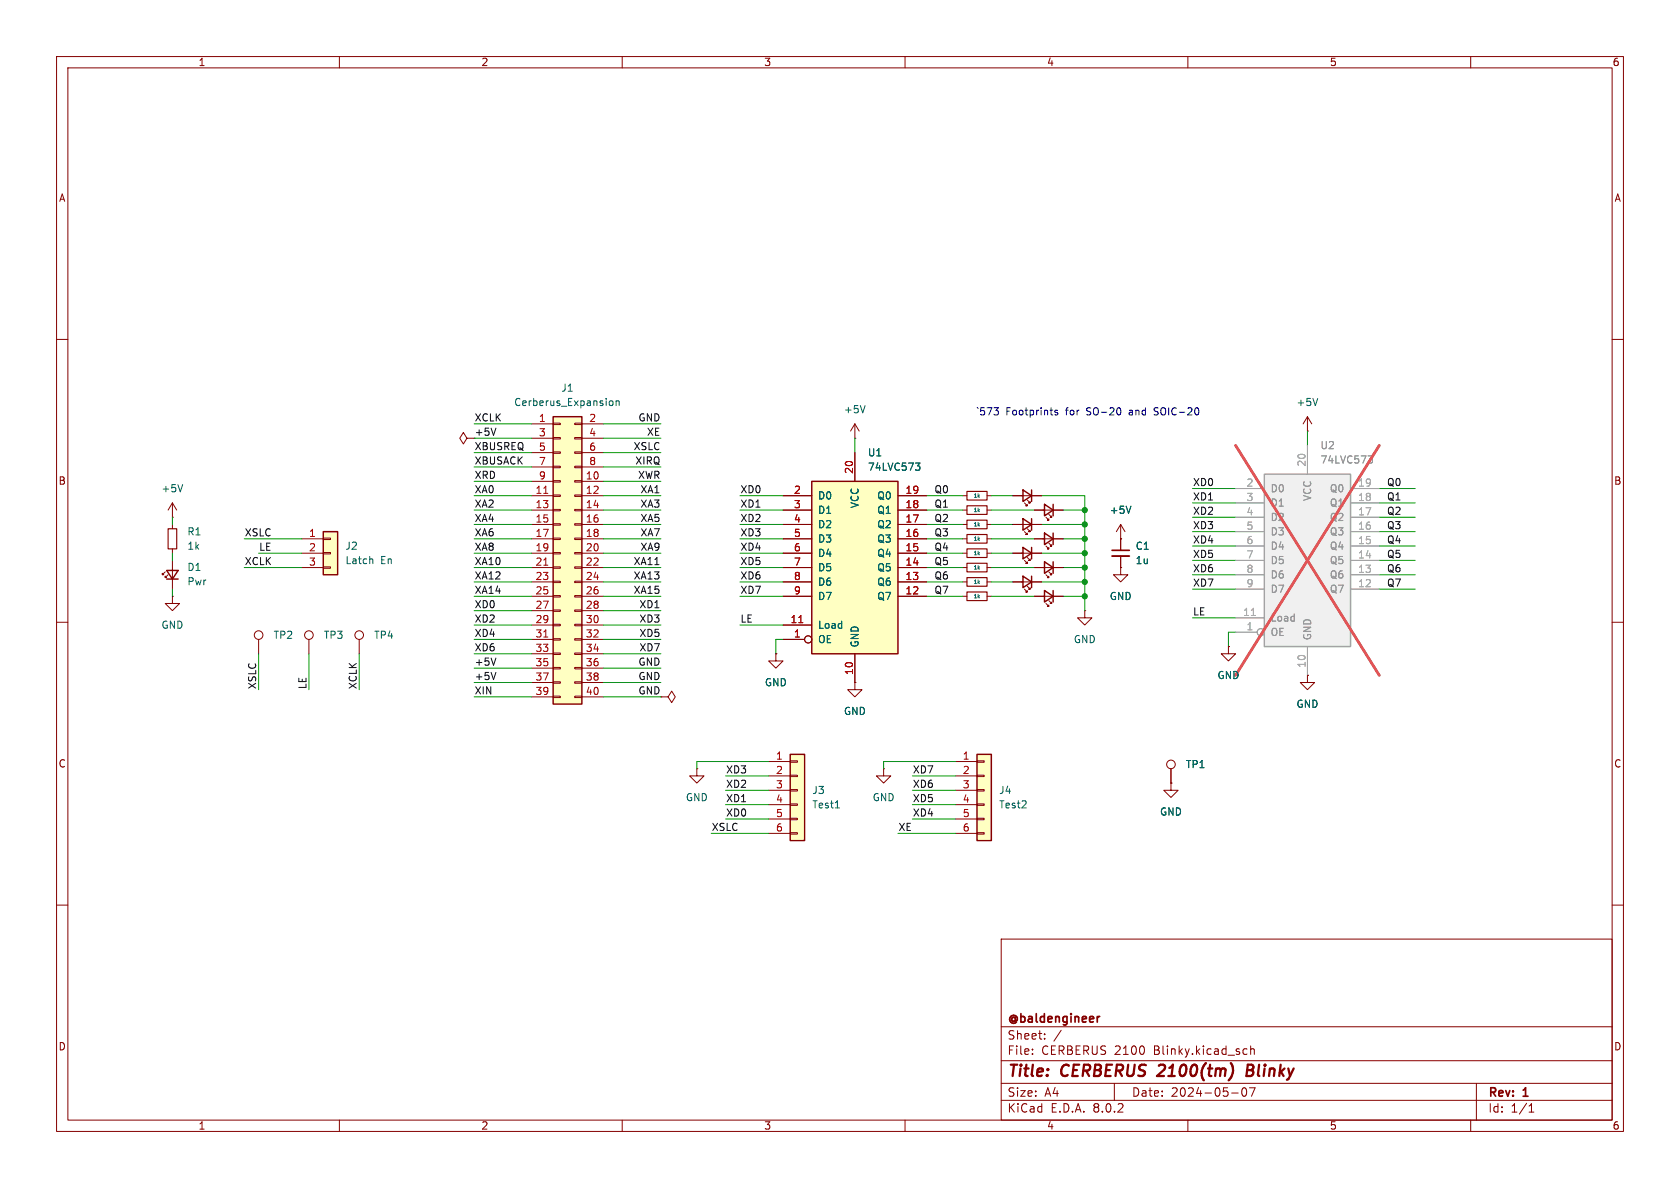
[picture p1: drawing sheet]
<svg xmlns="http://www.w3.org/2000/svg" width="297mm" height="210mm" viewBox="0 0 297 210" stroke-linecap="round" stroke-linejoin="round" font-family="sans-serif">
<g fill="none" stroke="#840000" stroke-width=".18">
<path d="M10 10h277v190h-277zM12 12h273v186h-273zM60 10v2M110 10v2M160 10v2M210 10v2M260 10v2M10 60h2M285 60h2M179.1 87.6h5M179.1 97.8h5M179.1 92.7h5"/>
<path d="M181.1 88.9l.5 .5h-.2h.2v-.2M181.1 99.1l.5 .5h-.2h.2v-.3M181.1 94l.5 .5h-.2h.2v-.3M181.6 88.4l.5 .5h-.2h.2v-.3M181.6 98.6l.5 .5h-.2h.2v-.3M181.6 93.5l.5 .5h-.2h.2v-.3M182.9 95.3h5.1M184.9 96.5l.5 .5h-.2h.2v-.2M185.4 96l.5 .5h-.2h.2v-.2M10 110h2M170.2 105.4h.7M174.5 105.4h.8"/>
<path d="M179.1 102.9h5M181.1 104.1l.5 .5h-.2h.2v-.2M181.6 103.6l.5 .5h-.2h.2v-.2M182.9 100.3h5.1M182.9 105.4h5.1M184.9 101.6l.5 .5h-.2h.2v-.2M184.9 106.7l.5 .5h-.2h.2v-.3M185.4 101.1l.5 .5h-.2h.2v-.3M185.4 106.2l.5 .5h-.2h.2v-.3M198.1 100.3v1.3h1.3l-1.3 1.3-1.3-1.3h1.3M198.1 100.3h.1M285 110h2"/>
<path d="M123.2 135.9v1.3h1.3l-1.3 1.2-1.3-1.2h1.3M123.2 135.9h.1M156.2 135.9v1.3h1.3l-1.3 1.2-1.3-1.2h1.3M156.2 135.9h.1M207 138.4v1.3h1.3l-1.3 1.3-1.3-1.3h1.3M207 138.4h.1M207 135.9v2.5M10 160h2M285 160h2M177 166h108v32h-108zM60 198v2M110 198v2"/>
<path d="M160 198v2M177 194.5h108M177 191.5h108M177 187.5h108M177 181.5h108M182.5 186.3v.1M182.5 185.5v.1M184.7 183.6v.1M184.7 182.8v.1M187.6 182.1l-1.3 2M197 191.5v3M210 198v2"/>
<path d="M217.7 193.2h1.2M219.7 192.4l.2-.1a.81 .81 0 0 1 .6 .6 .81 .81 0 0 1-.3 .8l-.2 .1a.81 .81 0 0 1-.3-1.4zM220 185.4l.5 .1M220.5 186.3l-.5 .1M220.9 192.3h1l-.7 1.5M221.1 185.5l.2-.1 .4 .1v.9M221.1 184.9v1.5M260 198v2M261 191.5v6.5M270.3 196.6h.9M270.3 195.5l.4-.4v1.5"/>
<circle cx="207" cy="135.1" r=".76"/>
</g>
<path d="M205.8 189.1l-1.3 1.1h1.3M220.5 189.2h.6M221.1 189.2l.3 .1M221.3 188.2h-.7l-.3 2 1-.1M221.3 189.1l-.2 .1" fill="none" stroke="#840000" stroke-width=".4"/>
<path d="M194 179.7v1M194.4 179.7l-.3 .1-.1 .2" fill="none" stroke="#840000" stroke-width=".3"/>
<g fill="none" stroke="#840000" stroke-width=".25">
<path d="M180.8 86.6l1.6 1-1.6 1zM180.8 96.8l1.6 1-1.6 1zM180.8 91.7l1.6 1-1.6 1zM182.4 86.6v2M182.4 91.7v2M182.4 96.8v2M184.7 99.3l1.5 1-1.5 1zM184.7 94.2l1.5 1.1-1.5 1zM186.2 94.2v2.1M186.2 99.3v2M180.8 101.9l1.6 1-1.6 1zM182.4 101.9v2"/>
<path d="M184.7 104.4l1.5 1-1.5 1zM186.2 104.4v2"/>
</g>
<path d="M170.9 104.6h3.6v1.6h-3.6z" fill="none" stroke="#840000" stroke-width=".2"/>
<path d="M97.8 73.7h5.1v50.8h-5.1z" fill="#ffffc2"/>
<g fill="none" stroke="#840000" stroke-width=".18">
<path d="M94 74.9h3.8M94 77.5h3.8M97.8 79.9h1.3v.2h-1.3zM97.8 77.3h1.3v.3h-1.3zM97.8 74.8h1.3v.3h-1.3zM101.6 79.9h1.3v.2h-1.3zM101.6 77.3h1.3v.3h-1.3zM101.6 74.8h1.3v.3h-1.3zM102.9 74.9h3.8M102.9 77.5h3.8M94 85.1h3.8M94 87.6h3.8"/>
<path d="M94 90.2h3.8M94 92.7h3.8M94 95.3h3.8M94 97.8h3.8M94 80h3.8M94 82.6h3.8M97.8 97.7h1.3v.2h-1.3zM97.8 95.1h1.3v.3h-1.3zM97.8 92.6h1.3v.2h-1.3zM97.8 90h1.3v.3h-1.3zM97.8 87.5h1.3v.3h-1.3zM97.8 85h1.3v.2h-1.3z"/>
<path d="M97.8 82.4h1.3v.3h-1.3zM101.6 97.7h1.3v.2h-1.3zM101.6 95.1h1.3v.3h-1.3zM101.6 92.6h1.3v.2h-1.3zM101.6 90h1.3v.3h-1.3zM101.6 87.5h1.3v.3h-1.3zM101.6 85h1.3v.2h-1.3zM101.6 82.4h1.3v.3h-1.3zM102.9 85.1h3.8M102.9 87.6h3.8M102.9 90.2h3.8M102.9 92.7h3.8"/>
<path d="M102.9 95.3h3.8M102.9 97.8h3.8M102.9 80h3.8M102.9 82.6h3.8M94 100.3h3.8M94 102.9h3.8M94 105.4h3.8M94 108h3.8M94 110.5h3.8M94 113h3.8M94 115.6h3.8M94 118.1h3.8"/>
<path d="M97.8 118h1.3v.2h-1.3zM97.8 115.4h1.3v.3h-1.3zM97.8 112.9h1.3v.3h-1.3zM97.8 110.4h1.3v.2h-1.3zM97.8 107.8h1.3v.3h-1.3zM97.8 105.3h1.3v.2h-1.3zM97.8 102.7h1.3v.3h-1.3zM97.8 100.2h1.3v.3h-1.3zM101.6 118h1.3v.2h-1.3zM101.6 115.4h1.3v.3h-1.3zM101.6 112.9h1.3v.3h-1.3zM101.6 110.4h1.3v.2h-1.3z"/>
<path d="M101.6 107.8h1.3v.3h-1.3zM101.6 105.3h1.3v.2h-1.3zM101.6 102.7h1.3v.3h-1.3zM101.6 100.2h1.3v.3h-1.3zM102.9 100.3h3.8M102.9 102.9h3.8M102.9 105.4h3.8M102.9 108h3.8M102.9 110.5h3.8M102.9 113h3.8M102.9 115.6h3.8M102.9 118.1h3.8"/>
<path d="M94 120.7h3.8M94 123.2h3.8M97.8 123.1h1.3v.2h-1.3zM97.8 120.5h1.3v.3h-1.3zM101.6 123.1h1.3v.2h-1.3zM101.6 120.5h1.3v.3h-1.3zM102.9 120.7h3.8M102.9 123.2h3.8"/>
</g>
<path d="M97.8 73.7h5.1v50.8h-5.1z" fill="none" stroke="#840000" stroke-width=".25"/>
<path d="M96.1 87.2h.8M96.1 99.9h.8M96.1 112.6h.8" fill="none" stroke="#a90000" stroke-width=".18"/>
<path d="M107.8 71l.3-.1 .3 .2-.1 .5-.4 .1-.1-.1M108.9 71l.2-.1h.3l.1 .8M108.9 70.9v.8" fill="none" stroke="#006464" stroke-width=".18"/>
<path d="M139.7 133.4h2.5v15.2h-2.5z" fill="#ffffc2"/>
<g fill="none" stroke="#840000" stroke-width=".18">
<path d="M82.5 77.5l-.6-1-.6 1 .6 1 .6-1h1.3M170.2 90.2h.7M170.2 92.7h.7M170.2 97.8h.7M170.2 87.6h.7M170.2 95.3h.7M174.5 90.2h.8M174.5 92.7h.8M174.5 97.8h.8M174.5 87.6h.8M174.5 95.3h.8M182.9 90.2h5.1"/>
<path d="M184.9 91.4l.5 .5h-.2h.2v-.2M185.4 90.9l.5 .5h-.2h.2v-.2M137.2 115.6v1.2h1.2l-1.2 1.3-1.3-1.3h1.3M137.2 115.6h.1M170.2 100.3h.7M170.2 102.9h.7M174.5 100.3h.8M174.5 102.9h.8M116.8 123.2h1.3l.6-1 .7 1-.7 1-.6-1M135.9 134.6h3.8M135.9 137.2h3.8M135.9 139.7h3.8"/>
<path d="M139.7 139.6h1.3v.2h-1.3zM139.7 137h1.3v.3h-1.3zM139.7 134.5h1.3v.2h-1.3zM135.9 142.2h3.8M135.9 144.8h3.8M135.9 147.3h3.8M139.7 147.2h1.3v.2h-1.3zM139.7 144.7h1.3v.2h-1.3zM139.7 142.1h1.3v.3h-1.3z"/>
</g>
<path d="M184.7 89.2l1.5 1-1.5 1zM186.2 89.2v2M139.7 133.4h2.5v15.2h-2.5z" fill="none" stroke="#840000" stroke-width=".25"/>
<path d="M147.7 142.8h.7" fill="none" stroke="#006464" stroke-width=".18"/>
<path d="M170.9 91.9h3.6v1.6h-3.6zM170.9 99.6h3.6v1.5h-3.6zM170.9 97h3.6v1.6h-3.6zM170.9 86.9h3.6v1.5h-3.6zM170.9 89.4h3.6v1.5h-3.6zM170.9 94.5h3.6v1.5h-3.6zM170.9 102.1h3.6v1.5h-3.6z" fill="none" stroke="#840000" stroke-width=".2"/>
<path d="M172.7 133.4h2.6v15.2h-2.6z" fill="#ffffc2"/>
<g fill="none" stroke="#840000" stroke-width=".18">
<path d="M151.1 77.5h.1M151.1 74.9l-.7 1.3M151.1 74.9v2.6M151.1 74.9l.8 1.3M198.1 95.3h.1M198.1 92.7l-.7 1.3M198.1 92.7v4.6M198.1 98.3v2M198.1 92.7l.8 1.3M191.8 108v1.2h1.2l-1.2 1.3-1.3-1.3h1.3M191.8 108h.1M151.1 120.7v1.2h1.3l-1.3 1.3-1.2-1.3h1.2"/>
<path d="M151.1 120.7h.1M168.9 134.6h3.8M168.9 137.2h3.8M168.9 139.7h3.8M172.7 139.6h1.3v.2h-1.3zM172.7 137h1.3v.3h-1.3zM172.7 134.5h1.3v.2h-1.3zM168.9 142.2h3.8M168.9 144.8h3.8M168.9 147.3h3.8M172.7 147.2h1.3v.2h-1.3zM172.7 144.7h1.3v.2h-1.3z"/>
<path d="M172.7 142.1h1.3v.3h-1.3z"/>
</g>
<path d="M172.7 133.4h2.6v15.2h-2.6z" fill="none" stroke="#840000" stroke-width=".25"/>
<path d="M152.9 71.7l-.4 1.3M199.9 89.5l-.4 1.2" fill="none" stroke="#006464" stroke-width=".18"/>
<path d="M196.6 98.3h3" fill="none" stroke="#840000" stroke-width=".33"/>
<path d="M196.6 97.3h3" fill="none" stroke="#840000" stroke-width=".3"/>
<path d="M143.5 85.1h15.2v30.5h-15.2z" fill="#ffffc2"/>
<path d="M143.5 85.1h15.2v30.5h-15.2z" fill="none" stroke="#840000" stroke-width=".25"/>
<g fill="none" stroke="#840000" stroke-width=".18">
<path d="M138.4 97.8h5.1M138.4 95.3h5.1M138.4 92.7h5.1M138.4 90.2h5.1M138.4 87.6h5.1M151.1 80v5.1M158.7 97.8h5.1M158.7 95.3h5.1M158.7 92.7h5.1M158.7 90.2h5.1M158.7 87.6h5.1M45.7 113v2.6"/>
<path d="M138.4 113h3.8M138.4 110.5h5.1M138.4 105.4h5.1M138.4 102.9h5.1M138.4 100.3h5.1M151.1 115.6v5.1M158.7 105.4h5.1M158.7 102.9h5.1M158.7 100.3h5.1"/>
<circle cx="45.7" cy="112.3" r=".76"/>
<circle cx="142.9" cy="113" r=".63"/>
</g>
<path d="M141.2 110.1h.7" fill="none" stroke="#a90000" stroke-width=".18"/>
<path d="M161.8 81.9h.8l-.4 .4 .4 .2v.4l-.2 .2h-.4" fill="none" stroke="#006464" stroke-width=".18"/>
<path d="M57.1 94h2.6v7.6h-2.6z" fill="#ffffc2"/>
<g fill="none" stroke="#840000" stroke-width=".18">
<path d="M231.1 76.2h.1M231.1 73.7l-.7 1.2M231.1 73.7v2.5M231.1 73.7l.8 1.2M30.5 91.4h.1M30.5 88.9v2.5M30.5 92.7v.8M30.5 97v.8M30.5 99.1v5M30.5 88.9l-.8 1.3M30.5 88.9l.7 1.3M53.3 95.3h3.8"/>
<path d="M53.3 97.8h3.8M57.1 97.7h1.3v.2h-1.3zM57.1 95.1h1.3v.3h-1.3zM29.2 101.1l-.5 .5v-.3v.3h.3M29.7 101.6l-.5 .5v-.2v.2h.3M30.5 105.4v1.3h1.2l-1.2 1.3-1.3-1.3h1.3M30.5 105.4h.1M53.3 100.3h3.8M54.6 113v2.6M57.1 100.2h1.3v.3h-1.3zM63.5 113v2.6"/>
<circle cx="54.6" cy="112.3" r=".76"/>
<circle cx="63.5" cy="112.3" r=".76"/>
</g>
<path d="M57.1 94h2.6v7.6h-2.6zM29.5 100.8h2l-1 1.6zM29.5 102.4h2" fill="none" stroke="#840000" stroke-width=".25"/>
<path d="M233 70.4l-.5 1.3M32.3 85.7l-.4 1.2M65.7 98.8l.2 .2v.6" fill="none" stroke="#006464" stroke-width=".18"/>
<path d="M29.7 93.5h1.5v3.5h-1.5z" fill="none" stroke="#840000" stroke-width=".2"/>
<path d="M223.5 83.8h15.3v30.5h-15.3z" fill="#f0f0f0"/>
<path d="M223.5 83.8h15.3v30.5h-15.3z" fill="none" stroke="#a1a1a1" stroke-width=".25"/>
<g fill="none" stroke="#a1a1a1" stroke-width=".18">
<path d="M231.1 78.7v5.1M218.4 99.1h5.1M218.4 96.5h5.1M218.4 94h5.1M218.4 91.4h5.1M218.4 88.9h5.1M218.4 86.4h5.1M238.8 99.1h5M238.8 96.5h5M238.8 94h5M238.8 91.4h5M238.8 88.9h5"/>
<path d="M238.8 86.4h5M218.4 111.8h3.8M218.4 109.2h5.1M218.4 104.1h5.1M218.4 101.6h5.1M231.1 114.3v5.1M238.8 104.1h5M238.8 101.6h5"/>
<circle cx="222.9" cy="111.8" r=".63"/>
</g>
<path d="M221.2 108.8h.7" fill="none" stroke="#aaa" stroke-width=".18"/>
<path d="M241.9 80.6h.7l-.4 .5 .4 .1v.4l-.2 .3h-.4" fill="none" stroke="#989898" stroke-width=".18"/>
<path d="M218.4 78.7l25.4 40.7M243.8 78.7l-25.4 40.7" fill="none" stroke="#e75356" stroke-width=".46"/>
<g fill="none" stroke="#840000" stroke-width=".18">
<path d="M138.4 97.8h5.1M138.4 92.7h5.1M138.4 90.2h5.1M138.4 95.3h5.1M138.4 87.6h5.1M151.1 80v5.1M158.7 97.8h5.1M158.7 92.7h5.1M158.7 90.2h5.1M158.7 95.3h5.1M158.7 87.6h5.1M179.1 97.8h1.7"/>
<path d="M179.1 92.7h1.7M179.1 87.6h1.7M182.4 97.8h1.7M182.4 92.7h1.7M182.4 87.6h1.7M182.9 90.2h1.8M182.9 95.3h1.8M186.2 90.2h1.8M186.2 95.3h1.8M198.1 95.3h.1M198.1 95.3v2M198.1 98.3v2"/>
<path d="M137.2 115.6h.1M138.4 102.9h5.1M138.4 100.3h5.1M138.4 105.4h5.1M138.4 113h3.8M138.4 110.5h5.1M151.1 115.6v5.1M158.7 102.9h5.1M158.7 100.3h5.1M158.7 105.4h5.1M179.1 102.9h1.7M182.4 102.9h1.7"/>
<path d="M182.9 100.3h1.8M182.9 105.4h1.8M186.2 100.3h1.8M186.2 105.4h1.8M198.1 100.3h.1M217.2 114.3v1.3h1.2l-1.2 1.2-1.3-1.2h1.3M217.2 114.3h.1M231.1 119.4v1.3h1.3l-1.3 1.2-1.2-1.2h1.2M231.1 119.4h.1M151.1 120.7h.1M207 138.4h.1M207 135.9v2.5"/>
<circle cx="142.9" cy="113" r=".63"/>
</g>
<path d="M87.7 75.7l-.5 1.3M87.7 118.9l-.5 1.2M87.7 116.3l-.5 1.3" fill="none" stroke="#0f0f0f" stroke-width=".18"/>
<path d="M187 72.6l-.3-.1-.2 .2v.2l.5 .1v.3h-.5M198 72.2l.2 .4-.2 .6M204 73.3l.2 .1M204.3 72.1l-.3 .2 .3 .4" fill="none" stroke="#0000c2" stroke-width=".18"/>
<g fill="none" stroke="#009600" stroke-width=".18">
<path d="M83.8 77.5h10.2M83.8 74.9h10.2M106.7 77.5h10.1M106.7 74.9h10.1M151.1 77.5v2.5M231.1 76.2v2.5M30.5 91.4v1.3M30.5 97.8v1.3M43.2 95.3h10.1M45.7 97.8h7.6M83.8 92.7h10.2M83.8 95.3h10.2"/>
<path d="M83.8 80h10.2M83.8 87.6h10.2M83.8 97.8h10.2M83.8 90.2h10.2M83.8 82.6h10.2M83.8 85.1h10.2M106.7 92.7h10.1M106.7 95.3h10.1M106.7 80h10.1M106.7 87.6h10.1M106.7 97.8h10.1M106.7 90.2h10.1"/>
<path d="M106.7 82.6h10.1M106.7 85.1h10.1M130.8 92.7h7.6M130.8 95.3h7.6M130.8 87.6h7.6M130.8 97.8h7.6M130.8 90.2h7.6M163.8 92.7h6.4M163.8 95.3h6.4M163.8 87.6h6.4M163.8 97.8h6.4M163.8 90.2h6.4"/>
<path d="M175.3 92.7h3.8M175.3 95.3h7.6M175.3 87.6h3.8M175.3 97.8h3.8M175.3 90.2h7.6M184.1 92.7h7.7M184.1 87.6h7.7v20.4M184.1 97.8h7.7M188 95.3h3.8M188 90.2h3.8M210.8 86.4h7.6M210.8 91.4h7.6"/>
<path d="M210.8 88.9h7.6M210.8 99.1h7.6M210.8 96.5h7.6M210.8 94h7.6M243.8 86.4h6.4M243.8 91.4h6.4M243.8 88.9h6.4M243.8 99.1h6.4M243.8 96.5h6.4M243.8 94h6.4M30.5 104.1v1.3M43.2 100.3h10.1"/>
<path d="M45.7 115.6v6.3M54.6 115.6v6.3M63.5 115.6v6.3M83.8 102.9h10.2M83.8 118.1h10.2M83.8 113h10.2M83.8 115.6h10.2M83.8 100.3h10.2M83.8 105.4h10.2M83.8 108h10.2M83.8 110.5h10.2M106.7 102.9h10.1"/>
<path d="M106.7 118.1h10.1M106.7 113h10.1M106.7 115.6h10.1M106.7 100.3h10.1M106.7 105.4h10.1M106.7 108h10.1M106.7 110.5h10.1M130.8 102.9h7.6M130.8 100.3h7.6M130.8 105.4h7.6M130.8 110.5h7.6M138.4 113h-1.2v2.6"/>
<path d="M163.8 102.9h6.4M163.8 100.3h6.4M163.8 105.4h6.4M175.3 102.9h3.8M175.3 100.3h7.6M175.3 105.4h7.6M184.1 102.9h7.7M188 100.3h3.8M188 105.4h3.8M210.8 101.6h7.6M210.8 104.1h7.6M210.8 109.2h7.6"/>
<path d="M218.4 111.8h-1.2v2.5M243.8 101.6h6.4M243.8 104.1h6.4M83.8 123.2h10.2M83.8 120.7h10.2M106.7 123.2h10.1M106.7 120.7h10.1M128.3 139.7h7.6M128.3 137.2h7.6M135.9 134.6h-12.7v1.3M161.3 139.7h7.6M161.3 137.2h7.6"/>
<path d="M168.9 134.6h-12.7v1.3M125.7 147.3h10.2M128.3 144.8h7.6M128.3 142.2h7.6M158.7 147.3h10.2M161.3 144.8h7.6M161.3 142.2h7.6"/>
</g>
<path d="M161.8 81.9h.8l-.4 .4 .4 .2v.4l-.2 .2h-.4M199.9 89.5l-.4 1.2" fill="none" stroke="#006464" stroke-width=".18"/>
<path d="M141.2 110.1h.7" fill="none" stroke="#a90000" stroke-width=".18"/>
<g fill="#009600" stroke="#009600" stroke-width=".18">
<circle cx="191.8" cy="90.2" r=".46"/>
<circle cx="191.8" cy="92.7" r=".46"/>
<circle cx="191.8" cy="97.8" r=".46"/>
<circle cx="191.8" cy="100.3" r=".46"/>
<circle cx="191.8" cy="95.3" r=".46"/>
<circle cx="191.8" cy="102.9" r=".46"/>
<circle cx="191.8" cy="105.4" r=".46"/>
</g>
<g font-size="2.8" fill="#840000">
<text x="178" y="190.9">Title:</text>
<text x="187.7" y="190.9">CERBERUS</text>
<text x="205.6" y="190.9">2100(tm)</text>
<text x="222" y="190.9">Blinky</text>
</g>
<g font-size="2.1" fill="#840000">
<text x="178" y="184">Sheet:</text>
<text x="178" y="181.2">@baldengineer</text>
<text x="178" y="186.7">File:</text>
<text x="184.1" y="186.7">CERBERUS 2100</text>
<text x="204.1" y="186.7">Blinky.kicad_sch</text>
<text x="178" y="196.9">KiCad</text>
<text x="178" y="194.1">Size:</text>
<text x="184.7" y="194.1">A4</text>
<text x="185.7" y="196.9">E.D.A.</text>
<text x="193.3" y="196.9">8.0.2</text>
<text x="200" y="194.1">Date:</text>
<text x="207" y="194.1">2024-05-07</text>
<text x="263" y="194.3">Rev:</text>
<text x="263" y="196.9">Id:</text>
<text x="267.1" y="196.9">1/1</text>
<text x="269.4" y="194.3">1</text>
</g>
<g font-size="1.8" fill="#840000">
<text x="35" y="11.9">1</text>
<text x="85" y="11.9">2</text>
<text x="135" y="11.9">3</text>
<text x="185" y="11.9">4</text>
<text x="235" y="11.9">5</text>
<text x="285" y="11.9">6</text>
<text x="10.3" y="35.9">A</text>
<text x="285.3" y="35.9">A</text>
<text x="10.3" y="85.9">B</text>
<text x="285.3" y="85.9">B</text>
<text x="10.3" y="135.9">C</text>
<text x="285.3" y="135.9">C</text>
<text x="10.3" y="185.9">D</text>
<text x="285.3" y="185.9">D</text>
<text x="35" y="199.9">1</text>
<text x="85" y="199.9">2</text>
<text x="135" y="199.9">3</text>
<text x="185" y="199.9">4</text>
<text x="235" y="199.9">5</text>
<text x="285" y="199.9">6</text>
</g>
<g font-size="1.8" fill="#006464">
<text x="90.8" y="72">Cerberus_Expansion</text>
<text x="99.1" y="69.4">J1</text>
<text x="229.1" y="72">+5V</text>
<text x="149.1" y="73.3">+5V</text>
<text x="153.3" y="80.9">U1</text>
<text x="153.3" y="83.4">74LVC573</text>
<text x="28.4" y="87.2">+5V</text>
<text x="144.5" y="88.5">D0</text>
<text x="152" y="89.9" transform="rotate(-90 152 89.9)">VCC</text>
<text x="155" y="88.5">Q0</text>
<text x="33" y="94.8">R1</text>
<text x="144.5" y="91">D1</text>
<text x="144.5" y="93.6">D2</text>
<text x="155" y="93.6">Q2</text>
<text x="155" y="91">Q1</text>
<text x="196.1" y="91">+5V</text>
<text x="33" y="101.1">D1</text>
<text x="33" y="97.4">1k</text>
<text x="61" y="97.4">J2</text>
<text x="61" y="99.9">Latch</text>
<text x="67.3" y="99.9">En</text>
<text x="144.5" y="96.1">D3</text>
<text x="144.5" y="98.7">D4</text>
<text x="144.5" y="101.2">D5</text>
<text x="155" y="101.2">Q5</text>
<text x="155" y="98.7">Q4</text>
<text x="155" y="96.1">Q3</text>
<text x="200.7" y="97.4">C1</text>
<text x="200.7" y="99.9">1u</text>
<text x="33" y="103.7">Pwr</text>
<text x="144.5" y="103.7">D6</text>
<text x="144.5" y="106.3">D7</text>
<text x="155" y="106.3">Q7</text>
<text x="155" y="103.7">Q6</text>
<text x="196.1" y="106.3">GND</text>
<text x="28.4" y="111.4">GND</text>
<text x="48.3" y="113.1">TP2</text>
<text x="57.2" y="113.1">TP3</text>
<text x="66" y="113.1">TP4</text>
<text x="144.5" y="113.9">OE</text>
<text x="144.5" y="111.4">Load</text>
<text x="189.7" y="113.9">GND</text>
<text x="152" y="114.6" transform="rotate(-90 152 114.6)">GND</text>
<text x="135.1" y="121.5">GND</text>
<text x="215.1" y="120.2">GND</text>
<text x="229.1" y="125.3">GND</text>
<text x="149.1" y="126.6">GND</text>
<text x="209.6" y="136">TP1</text>
<text x="121.2" y="141.8">GND</text>
<text x="143.5" y="140.6">J3</text>
<text x="143.5" y="143.1">Test1</text>
<text x="154.2" y="141.8">GND</text>
<text x="176.5" y="140.6">J4</text>
<text x="176.5" y="143.1">Test2</text>
<text x="205" y="144.4">GND</text>
</g>
<g font-size="1.8" fill="#0f0f0f">
<text x="83.8" y="74.6">XCLK</text>
<text x="83.8" y="77.1">+5V</text>
<text x="112.8" y="74.6">GND</text>
<text x="114.3" y="77.1">XE</text>
<text x="83.8" y="79.7">XBUSREQ</text>
<text x="83.8" y="82.2">XBUSACK</text>
<text x="111.9" y="79.7">XSLC</text>
<text x="112.2" y="82.2">XIRQ</text>
<text x="83.8" y="89.8">XA2</text>
<text x="83.8" y="87.3">XA0</text>
<text x="83.8" y="84.7">XRD</text>
<text x="112.7" y="84.7">XWR</text>
<text x="113.1" y="89.8">XA3</text>
<text x="113.1" y="87.3">XA1</text>
<text x="130.8" y="89.8">XD1</text>
<text x="130.8" y="87.3">XD0</text>
<text x="165.1" y="87.3">Q0</text>
<text x="165.1" y="89.8">Q1</text>
<text x="210.8" y="88.6">XD1</text>
<text x="210.8" y="86">XD0</text>
<text x="245.1" y="88.6">Q1</text>
<text x="245.1" y="86">Q0</text>
<text x="43.2" y="94.9">XSLC</text>
<text x="83.8" y="92.4">XA4</text>
<text x="83.8" y="94.9">XA6</text>
<text x="113.1" y="92.4">XA5</text>
<text x="113.1" y="94.9">XA7</text>
<text x="130.8" y="94.9">XD3</text>
<text x="130.8" y="92.4">XD2</text>
<text x="165.1" y="94.9">Q3</text>
<text x="165.1" y="92.4">Q2</text>
<text x="210.8" y="93.6">XD3</text>
<text x="210.8" y="91.1">XD2</text>
<text x="245.1" y="91.1">Q2</text>
<text x="245.1" y="93.6">Q3</text>
<text x="43.2" y="100">XCLK</text>
<text x="45.7" y="97.4">LE</text>
<text x="83.8" y="100">XA10</text>
<text x="83.8" y="97.4">XA8</text>
<text x="111.9" y="100">XA11</text>
<text x="113.1" y="97.4">XA9</text>
<text x="130.8" y="100">XD5</text>
<text x="130.8" y="97.4">XD4</text>
<text x="165.1" y="97.4">Q4</text>
<text x="165.1" y="100">Q5</text>
<text x="210.8" y="101.3">XD6</text>
<text x="210.8" y="98.7">XD5</text>
<text x="210.8" y="96.2">XD4</text>
<text x="245.1" y="101.3">Q6</text>
<text x="245.1" y="96.2">Q4</text>
<text x="245.1" y="98.7">Q5</text>
<text x="83.8" y="107.6">XD0</text>
<text x="83.8" y="105.1">XA14</text>
<text x="83.8" y="102.5">XA12</text>
<text x="111.9" y="102.5">XA13</text>
<text x="111.9" y="105.1">XA15</text>
<text x="112.9" y="107.6">XD1</text>
<text x="130.8" y="102.5">XD6</text>
<text x="130.8" y="105.1">XD7</text>
<text x="165.1" y="102.5">Q6</text>
<text x="165.1" y="105.1">Q7</text>
<text x="210.8" y="103.8">XD7</text>
<text x="245.1" y="103.8">Q7</text>
<text x="83.8" y="112.7">XD4</text>
<text x="83.8" y="110.1">XD2</text>
<text x="112.9" y="112.7">XD5</text>
<text x="112.9" y="110.1">XD3</text>
<text x="130.8" y="110.1">LE</text>
<text x="210.8" y="108.9">LE</text>
<text x="83.8" y="115.2">XD6</text>
<text x="83.8" y="117.8">+5V</text>
<text x="112.8" y="117.8">GND</text>
<text x="112.9" y="115.2">XD7</text>
<text x="45.4" y="121.9" transform="rotate(-90 45.4 121.9)">XSLC</text>
<text x="54.3" y="121.9" transform="rotate(-90 54.3 121.9)">LE</text>
<text x="63.2" y="121.9" transform="rotate(-90 63.2 121.9)">XCLK</text>
<text x="83.8" y="120.3">+5V</text>
<text x="83.8" y="122.8">XIN</text>
<text x="112.8" y="120.3">GND</text>
<text x="112.8" y="122.8">GND</text>
<text x="128.3" y="136.8">XD3</text>
<text x="161.3" y="136.8">XD7</text>
<text x="128.3" y="141.9">XD1</text>
<text x="128.3" y="139.4">XD2</text>
<text x="161.3" y="139.4">XD6</text>
<text x="161.3" y="141.9">XD5</text>
<text x="125.7" y="147">XSLC</text>
<text x="128.3" y="144.4">XD0</text>
<text x="158.7" y="147">XE</text>
<text x="161.3" y="144.4">XD4</text>
</g>
<g font-size="1.8" fill="#a90000">
<text x="95.2" y="74.7">1</text>
<text x="95.2" y="77.2">3</text>
<text x="104.1" y="74.7">2</text>
<text x="104.1" y="77.2">4</text>
<text x="95.2" y="79.8">5</text>
<text x="95.2" y="82.3">7</text>
<text x="104.1" y="79.8">6</text>
<text x="104.1" y="82.3">8</text>
<text x="150.9" y="83.9" transform="rotate(-90 150.9 83.9)">20</text>
<text x="94.6" y="87.4">11</text>
<text x="94.6" y="89.9">13</text>
<text x="95.2" y="84.8">9</text>
<text x="103.5" y="84.8">10</text>
<text x="103.5" y="87.4">12</text>
<text x="103.5" y="89.9">14</text>
<text x="140.3" y="87.4">2</text>
<text x="140.3" y="89.9">3</text>
<text x="160" y="89.9">18</text>
<text x="160" y="87.4">19</text>
<text x="54.5" y="95">1</text>
<text x="94.6" y="92.5">15</text>
<text x="94.6" y="95">17</text>
<text x="103.5" y="92.5">16</text>
<text x="103.5" y="95">18</text>
<text x="140.3" y="92.5">4</text>
<text x="140.3" y="95">5</text>
<text x="160" y="95">16</text>
<text x="160" y="92.5">17</text>
<text x="54.5" y="97.5">2</text>
<text x="54.5" y="100.1">3</text>
<text x="94.6" y="97.5">19</text>
<text x="94.6" y="100.1">21</text>
<text x="103.5" y="97.5">20</text>
<text x="103.5" y="100.1">22</text>
<text x="140.3" y="97.5">6</text>
<text x="140.3" y="100.1">7</text>
<text x="160" y="100.1">14</text>
<text x="160" y="97.5">15</text>
<text x="94.6" y="102.6">23</text>
<text x="94.6" y="105.2">25</text>
<text x="94.6" y="107.7">27</text>
<text x="103.5" y="102.6">24</text>
<text x="103.5" y="105.2">26</text>
<text x="103.5" y="107.7">28</text>
<text x="140.3" y="102.6">8</text>
<text x="140.3" y="105.2">9</text>
<text x="160" y="105.2">12</text>
<text x="160" y="102.6">13</text>
<text x="94.6" y="110.2">29</text>
<text x="94.6" y="112.8">31</text>
<text x="103.5" y="110.2">30</text>
<text x="103.5" y="112.8">32</text>
<text x="139.7" y="110.2">11</text>
<text x="140.3" y="112.8">1</text>
<text x="94.6" y="115.3">33</text>
<text x="94.6" y="117.9">35</text>
<text x="103.5" y="115.3">34</text>
<text x="103.5" y="117.9">36</text>
<text x="150.9" y="119.4" transform="rotate(-90 150.9 119.4)">10</text>
<text x="94.6" y="120.4">37</text>
<text x="94.6" y="122.9">39</text>
<text x="103.5" y="120.4">38</text>
<text x="103.5" y="122.9">40</text>
<text x="137.1" y="134.4">1</text>
<text x="137.1" y="136.9">2</text>
<text x="170.1" y="134.4">1</text>
<text x="170.1" y="136.9">2</text>
<text x="137.1" y="139.4">3</text>
<text x="137.1" y="142">4</text>
<text x="170.1" y="139.4">3</text>
<text x="170.1" y="142">4</text>
<text x="137.1" y="144.5">5</text>
<text x="137.1" y="147.1">6</text>
<text x="170.1" y="144.5">5</text>
<text x="170.1" y="147.1">6</text>
</g>
<g font-size="1.8" fill="#0000c2">
<text x="172.5" y="73.6">`573</text>
<text x="177.8" y="73.6">Footprints</text>
<text x="188.5" y="73.6">for</text>
<text x="192.4" y="73.6">SO-20</text>
<text x="200.1" y="73.6">and</text>
<text x="204.7" y="73.6">SOIC-20</text>
</g>
<g font-size="1.8" fill="#aaa">
<text x="230.9" y="82.6" transform="rotate(-90 230.9 82.6)">20</text>
<text x="220.3" y="86.1">2</text>
<text x="220.3" y="88.6">3</text>
<text x="240" y="88.6">18</text>
<text x="240" y="86.1">19</text>
<text x="220.3" y="91.2">4</text>
<text x="220.3" y="93.7">5</text>
<text x="240" y="93.7">16</text>
<text x="240" y="91.2">17</text>
<text x="220.3" y="96.3">6</text>
<text x="220.3" y="98.8">7</text>
<text x="220.3" y="101.3">8</text>
<text x="240" y="101.3">13</text>
<text x="240" y="98.8">14</text>
<text x="240" y="96.3">15</text>
<text x="220.3" y="103.9">9</text>
<text x="240" y="103.9">12</text>
<text x="219.7" y="109">11</text>
<text x="220.3" y="111.5">1</text>
<text x="230.9" y="118.2" transform="rotate(-90 230.9 118.2)">10</text>
</g>
<g font-size="1.8" fill="#989898">
<text x="233.3" y="79.6">U2</text>
<text x="233.3" y="82.1">74LVC573</text>
<text x="224.5" y="87.2">D0</text>
<text x="224.5" y="89.8">D1</text>
<text x="232" y="88.7" transform="rotate(-90 232 88.7)">VCC</text>
<text x="235" y="89.8">Q1</text>
<text x="235" y="87.2">Q0</text>
<text x="224.5" y="92.3">D2</text>
<text x="224.5" y="94.8">D3</text>
<text x="235" y="94.8">Q3</text>
<text x="235" y="92.3">Q2</text>
<text x="224.5" y="97.4">D4</text>
<text x="224.5" y="99.9">D5</text>
<text x="235" y="99.9">Q5</text>
<text x="235" y="97.4">Q4</text>
<text x="224.5" y="102.5">D6</text>
<text x="224.5" y="105">D7</text>
<text x="235" y="105">Q7</text>
<text x="235" y="102.5">Q6</text>
<text x="224.5" y="112.6">OE</text>
<text x="224.5" y="110.1">Load</text>
<text x="232" y="113.3" transform="rotate(-90 232 113.3)">GND</text>
</g>
<g font-size=".9" fill="#006464">
<text x="172" y="88.2">1k</text>
<text x="172" y="93.3">1k</text>
<text x="172" y="90.7">1k</text>
<text x="172" y="95.8">1k</text>
<text x="172" y="100.9">1k</text>
<text x="172" y="98.3">1k</text>
<text x="172" y="106">1k</text>
<text x="172" y="103.4">1k</text>
</g>
</svg>
